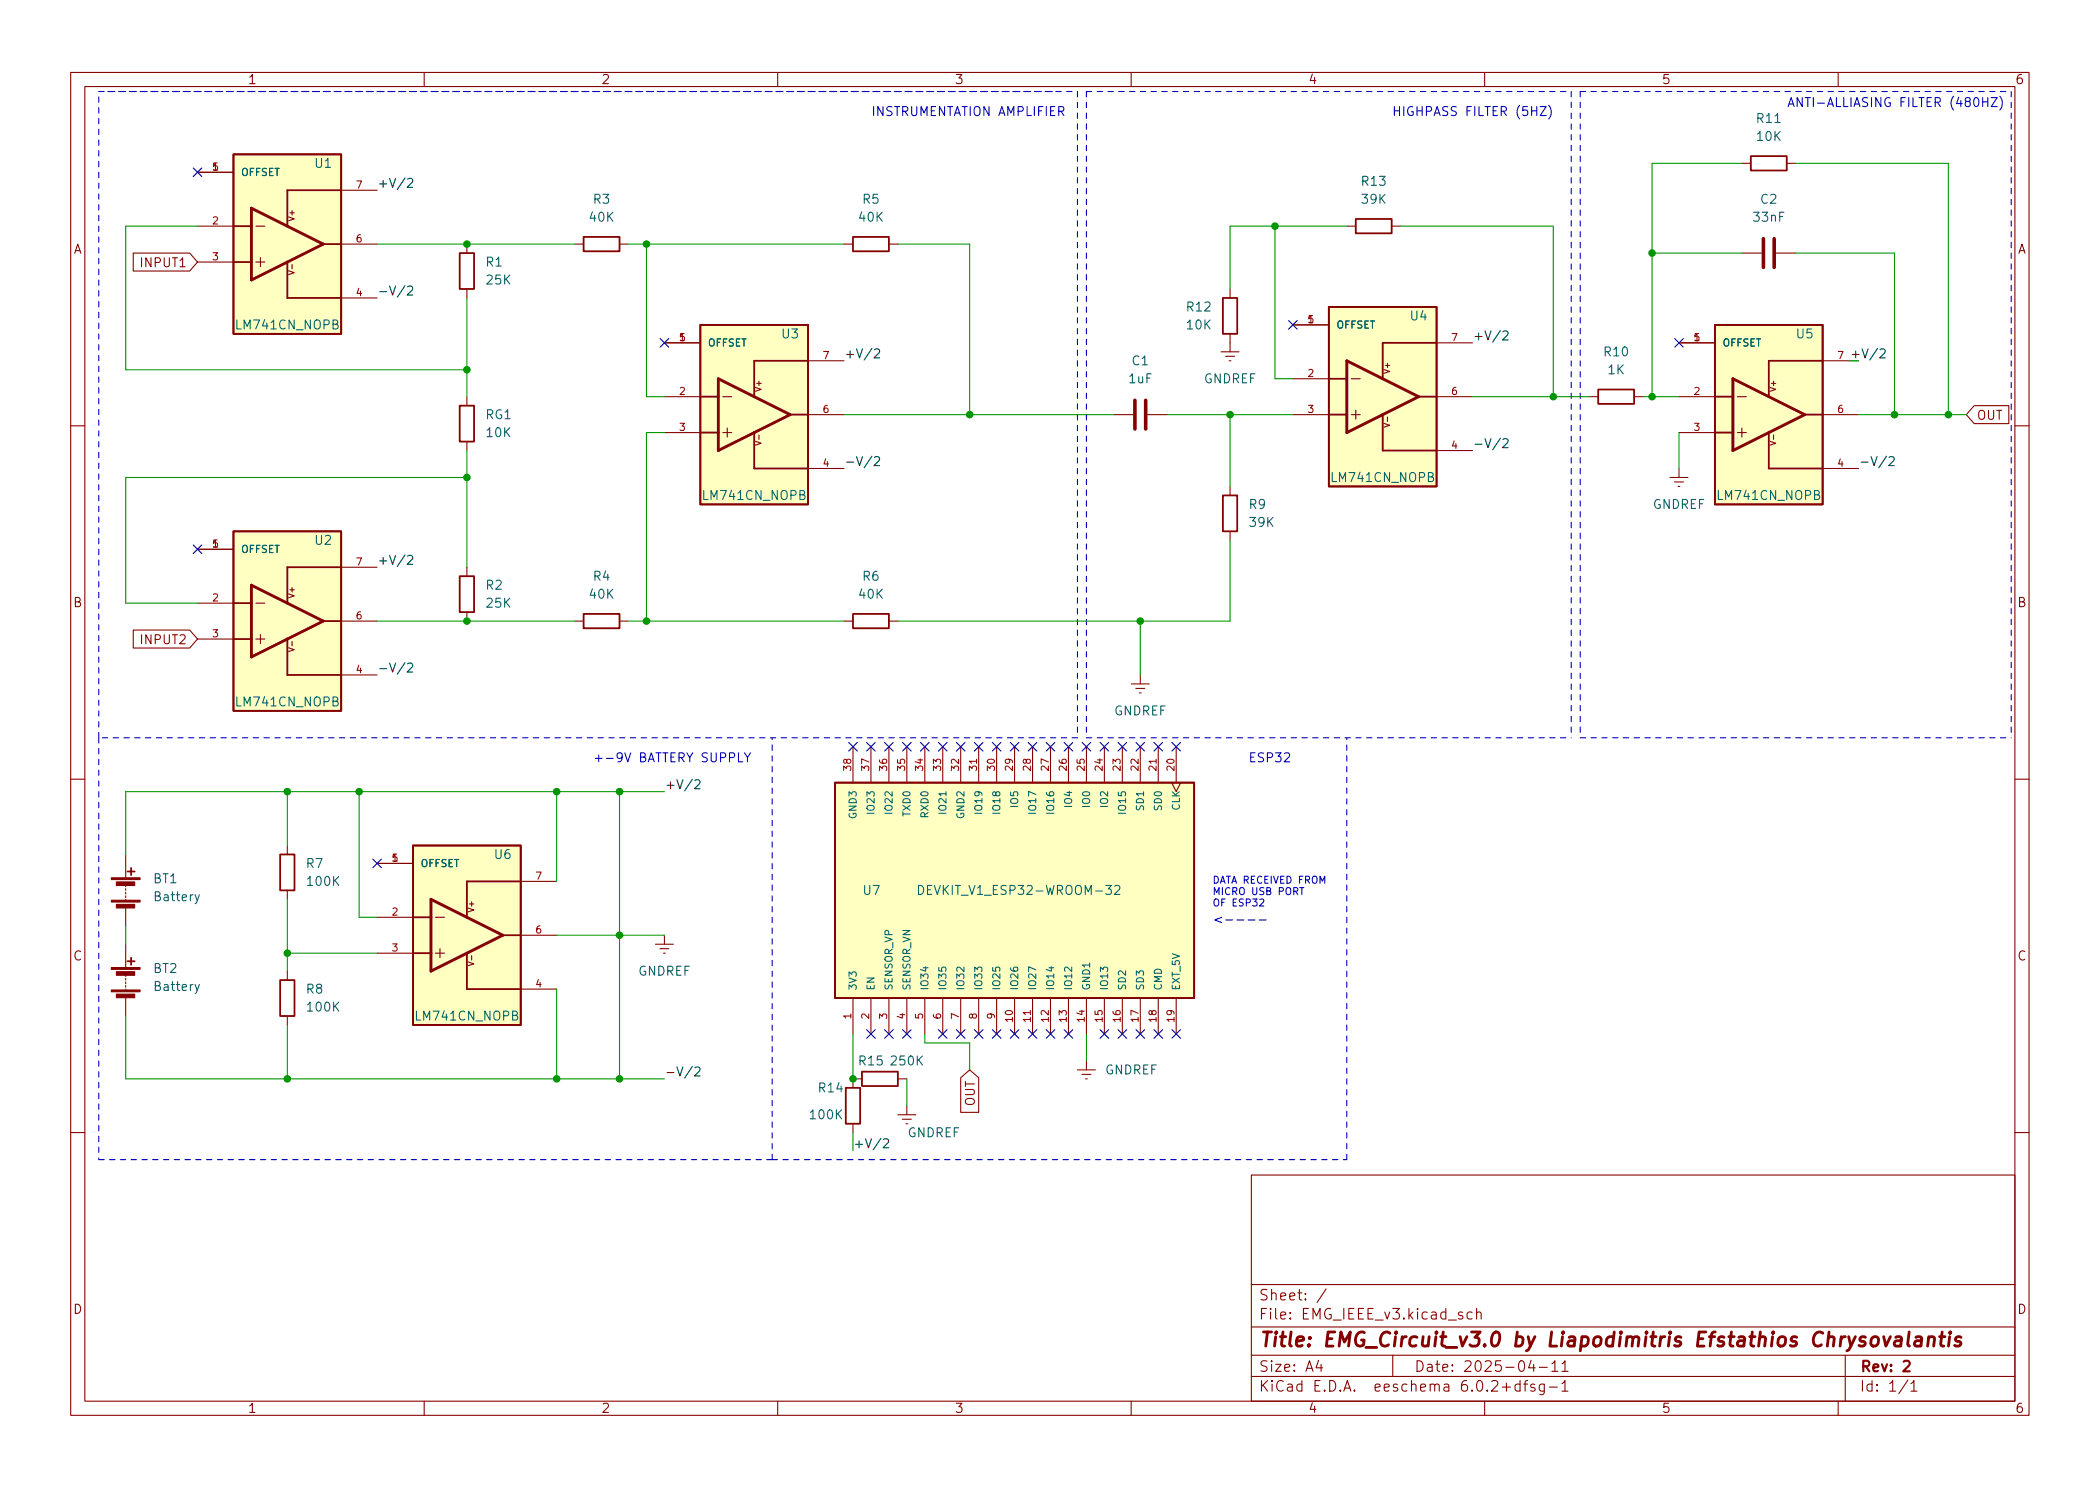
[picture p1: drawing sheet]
<svg xmlns="http://www.w3.org/2000/svg" width="297mm" height="210mm" viewBox="0 0 297 210" stroke-linecap="round" stroke-linejoin="round" font-family="sans-serif">
<g fill="none" stroke="#840000" stroke-width=".15">
<path d="M10 10.2h277v190.1h-277zM12 12.2h273v186.1h-273zM60 10.2v2M110 10.2v2M160 10.2v2M210 10.2v2M260 10.2v2M18.8 35.8h8l1.1 1.3-1.1 1.2h-8zM27.9 37.1h5.1M27.9 32h5.1M27.9 24.4h5.1M36.2 37.1h1.3"/>
<path d="M36.2 32h1.3M36.8 36.4v1.3M48.3 34.5h5M48.3 26.9h5M66 34.5v1.3M81.3 34.5h1.2M87.6 34.5h1.3M119.4 34.5h1.2M125.7 34.5h1.3M190.5 32h1.3M196.8 32h1.3M246.4 35.8h2.8"/>
<path d="M246.4 23.1h1.2M251.2 35.8h2.8M252.7 23.1h1.3M48.3 42.2h5M66 40.9v1.3M66 56.1v1.3M94 56.1h5.1M94 48.5h5.1M102.2 56.1h1.3M114.3 58.7h5.1M114.3 51h5.1M157.5 58.7h2.8"/>
<path d="M162.3 58.7h2.8M172.7 49.8h2.6M173.4 50.4h1.2M173.9 51h.2M174 40.9v1.3M174 47.2v2.6M182.9 58.7h5.1M182.9 53.6h5.1M182.9 46h5.1M191.1 58.7h1.3M191.1 53.6h1.3M191.8 58v1.3"/>
<path d="M203.2 56.1h5.1M203.2 48.5h5.1M224.8 56.1h1.3M231.1 56.1h1.3M237.5 56.1h5.1M237.5 48.5h5.1M245.7 56.1h1.3M257.8 58.7h5.1M257.8 51h5.1M279.2 57.4h4.9v2.5h-4.9l-1.1-1.2zM10 60.2h2M27.9 77.7h5.1"/>
<path d="M66 62.5v1.2M94 61.2h5.1M102.2 61.2h1.3M102.9 60.6v1.2M114.3 66.3h5.1M174 68.8v1.3M174 75.2v1.2M203.2 63.7h5.1M236.2 67.6h2.6M236.9 68.2h1.2M237.4 68.8h.2M237.5 61.2h5.1"/>
<path d="M237.5 66.3v1.3M245.7 61.2h1.3M246.4 60.6v1.2M257.8 66.3h5.1M285 60.2h2M18.8 89.1h8l1.1 1.3-1.1 1.3h-8zM27.9 90.4h5.1M27.9 85.3h5.1M36.2 90.4h1.3M36.2 85.3h1.3M36.8 89.8v1.3M48.3 95.5h5"/>
<path d="M48.3 87.9h5M48.3 80.3h5M66 80.3v1.2M66 86.6v1.3M81.3 87.9h1.2M87.6 87.9h1.3M119.4 87.9h1.2M125.7 87.9h1.3M160 96.8h2.6M160.7 97.4h1.2M161.2 98h.2M161.3 95.5v1.3"/>
<path d="M10 110.2h2M40.6 119.6v1.3M120.6 105.7v5M123.2 105.7v5M125.7 105.7v5M128.3 105.7v5M130.8 105.7v5M133.3 105.7v5M135.9 105.7v5M138.4 105.7v5M141 105.7v5M143.5 105.7v5"/>
<path d="M146 105.7v5M148.6 105.7v5M151.1 105.7v5M153.7 105.7v5M156.2 105.7v5M158.7 105.7v5M161.3 105.7v5M163.8 105.7v5M165.7 110.7l.7 1.3 .6-1.3M166.4 105.7v5M285 110.2h2M17.8 120.9v3.3"/>
<path d="M17.8 125.2v.3M17.8 125.7v.3M17.8 126.2v.3M17.8 126.7v.3M17.8 127.2v.3M17.8 128.5v2.6M17.8 133.6v3.3M17.8 137.9v.3M17.8 138.4v.3M17.8 138.9v.3M17.8 139.4v.3M17.8 139.9v.3"/>
<path d="M40.6 126v1.2M40.6 137.4v1.3M53.3 134.9h5.1M53.3 129.8h5.1M53.3 122.2h5.1M61.6 134.9h1.3M61.6 129.8h1.3M62.2 134.2v1.3M73.7 139.9h5M73.7 132.3h5M73.7 124.7h5M92.7 133.6h2.5"/>
<path d="M93.3 134.2h1.3M93.9 134.9h.2M94 132.3v1.3M17.8 141.2v2.6M40.6 143.8v1.2M120.6 141.2v5.1M120.6 159v1.3M121.9 152.6h-1.3v1.3M123.2 141.2v5.1M125.7 141.2v5.1M127 157.7h2.5M127 152.6h1.3"/>
<path d="M127.6 158.4h1.3M128.3 141.2v5.1M128.3 156.5v1.2M130.8 141.2v5.1M133.3 141.2v5.1M135.9 152.5l1.3-1.1 1.2 1.1v4.9h-2.5zM135.9 141.2v5.1M138.4 141.2v5.1M141 141.2v5.1M143.5 141.2v5.1M146 141.2v5.1M148.6 141.2v5.1"/>
<path d="M151.1 141.2v5.1M152.4 151.4h2.5M153 152h1.3M153.5 152.6h.3M153.7 141.2v5.1M153.7 150.1v1.3M156.2 141.2v5.1M158.7 141.2v5.1M161.3 141.2v5.1M163.8 141.2v5.1M166.4 141.2v5.1M10 160.2h2"/>
<path d="M177 166.3h108v32h-108zM285 160.2h2M60 198.3v2M110 198.3v2M160 198.3v2M177 194.8h108M177 191.8h108M177 187.8h108M177 181.8h108M186.5 192.5l-.4 1h1M186.9 193v1M187.6 182.4l-1.3 1.9"/>
<path d="M197 191.8v3M208.2 185.7l-.4-.1-.3 .3v.4l.1 .3h.2h.4M208.9 185.8a.37 .37 0 0 1 .6 0v.8M208.9 185.1v1.5M210 198.3v2M215 195.9l-.4-.1-.3 .3v.4l.1 .3h.2h.4M215 195.3v1.5M215.5 195.8h.6M216.1 195.3l-.3 .1-.1 .1v1.3M216.6 192.5l-.4 1h.9M216.9 193v1M217.1 195.9l-.4-.1-.2 .2 .1 .3 .5 .1v.1v.3h-.2h-.4"/>
<path d="M217.7 193.5h1.2M218.4 195.8v1.2a.41 .41 0 0 1-.6 .3M218.4 195.9l-.4-.1-.3 .3v.4l.2 .3h.1h.4M219.1 196.3h1.2M219.5 193l.4-.5v1.5M219.5 194h.9M220.9 193l.5-.5v1.5M220.9 195.8l.5-.5v1.5M220.9 194h.9M220.9 196.8h.9M260 198.3v2M261 191.8v6.5"/>
<path d="M269.9 195.3l-1.3 1.9M270.3 195.8l.4-.5v1.5M270.3 196.8h.9"/>
</g>
<path d="M269.3 192.7l.2-.2 .5 .1a.41 .41 0 0 1 .1 .6l-.9 .8h.9" fill="none" stroke="#840000" stroke-width=".3"/>
<path d="M268.1 189.2l.2-.1 .6 .1 .1 .2-.2 1.1M269 189.6l-.7 .1a.4 .4 0 0 0-.4 .3 .4 .4 0 0 0 .3 .5l.7-.1M270 188.5l-.2 1.7 .1 .2 .2 .1M271 189.2l.2-.1 .6 .1v.2l-.1 1.1M271.8 189.6l-.7 .1a.4 .4 0 0 0-.3 .3 .4 .4 0 0 0 .2 .5l.7-.1M272.8 189.3a.49 .49 0 0 1 .8 .1l-.1 1.1M272.8 189.1l-.1 1.4M274.3 189.1h.8M274.7 188.5l-.2 1.7 .1 .2 .3 .1M275.8 189.1l-.2 1.4M275.9 188.5l-.1 .1v.1l.1-.1v-.1l-.1 .2M277.4 189.2a.49 .49 0 0 0-.8 .3l.1 .2 .4 .1 .3 .3-.2 .3-.2 .1-.5-.1" fill="none" stroke="#840000" stroke-width=".4"/>
<g fill="none" stroke="#840000" stroke-width=".25">
<path d="M33 21.8h15.3v25.4h-15.3zM33 37.1h2.6M33 32h2.6M40.6 37.1v5.1h7.7M45.7 34.5h2.6M48.3 26.9h-7.7v5.1M65 35.8h2.1v5.1h-2.1zM82.5 33.5h5.1v2.1h-5.1zM120.6 33.5h5.1v2.1h-5.1zM191.8 31h5v2h-5zM247.6 22.1h5.1v2h-5.1zM65 57.4h2.1v5.1h-2.1z"/>
<path d="M99.1 46h15.2v25.4h-15.2zM99.1 56.1h2.5M111.8 58.7h2.5M114.3 51h-7.6v5.1M173 42.2h2v5h-2zM188 43.4h15.2v25.4h-15.2zM188 58.7h2.5M188 53.6h2.5M195.6 58.7v5h7.6M200.7 56.1h2.5M203.2 48.5h-7.6v5.1M226.1 55.1h5v2h-5z"/>
<path d="M242.6 46h15.2v25.4h-15.2zM242.6 56.1h2.5M255.3 58.7h2.5M257.8 51h-7.6v5.1M33 75.2h15.3v25.4h-15.3zM99.1 61.2h2.5M106.7 61.2v5.1h7.6M173 70.1h2v5.1h-2zM242.6 61.2h2.5M250.2 61.2v5.1h7.6M33 90.4h2.6M33 85.3h2.6"/>
<path d="M40.6 90.4v5.1h7.7M45.7 87.9h2.6M48.3 80.3h-7.7v5M65 81.5h2.1v5.1h-2.1zM82.5 86.9h5.1v2h-5.1zM120.6 86.9h5.1v2h-5.1zM58.4 119.6h15.3v25.4h-15.3zM118.1 110.7h50.8v30.5h-50.8zM18 136h1M18 123.3h1M18.5 122.8v1M18.5 135.5v1"/>
<path d="M39.6 138.7h2.1v5.1h-2.1zM39.6 120.9h2.1v5.1h-2.1zM58.4 134.9h2.6M58.4 129.8h2.6M66 134.9v5h7.7M71.1 132.3h2.6M73.7 124.7h-7.7v5.1M119.6 153.9h2.1v5.1h-2.1zM121.9 151.6h5.1v2.1h-5.1z"/>
</g>
<path d="M249.4 33.8v4M251 33.8v4M160.5 56.6v4.1M162.1 56.6v4.1" fill="none" stroke="#840000" stroke-width=".51"/>
<g fill="#ffffc2" stroke="#ffffc2" stroke-width=".14">
<path d="M33 21.8h15.3v25.4h-15.3z"/>
<path d="M242.6 46h15.2v25.4h-15.2z"/>
<path d="M33 75.2h15.3v25.4h-15.3z"/>
<path d="M99.1 46h15.2v25.4h-15.2z"/>
<path d="M118.1 110.7h50.8v30.5h-50.8z"/>
<path d="M58.4 119.6h15.3v25.4h-15.3z"/>
<path d="M188 43.4h15.2v25.4h-15.2z"/>
</g>
<path d="M35.6 29.5l10.1 5-10.1 5.1zM101.6 53.6l10.2 5.1-10.2 5zM190.5 51l10.2 5.1-10.2 5.1zM245.1 53.6l10.2 5.1-10.2 5zM35.6 82.8l10.1 5.1-10.1 5.1zM61 127.2l10.1 5.1-10.1 5.1z" fill="none" stroke="#840000" stroke-width=".41"/>
<path d="M28.2 139.3l-.4 1.1-.2 .2M28.2 126.6l-.4 1.1-.2 .2M129.9 125.3a.64 .64 0 0 1 .8 .6 .64 .64 0 0 1-.8 .7zM157.7 125.4l.2-.1h.3l.1 .1 .1 .2-.1 .2-.7 .8h.8" fill="none" stroke="#006464" stroke-width=".15"/>
<g fill="#840000" stroke="#840000" stroke-width=".15">
<path d="M15.7 140.1h4.1v.2h-4.1z"/>
<path d="M15.7 136.9h4.1v.3h-4.1z"/>
<path d="M16.5 140.7h2.5v.5h-2.5z"/>
<path d="M16.5 137.5h2.5v.5h-2.5z"/>
<path d="M15.7 127.4h4.1v.2h-4.1z"/>
<path d="M15.7 124.2h4.1v.3h-4.1z"/>
<path d="M16.5 128h2.5v.5h-2.5z"/>
<path d="M16.5 124.8h2.5v.5h-2.5z"/>
</g>
<g fill="none" stroke="#0f0f0f" stroke-width=".15">
<path d="M57.6 25.4l.2-.2h.3l.2 .2 .1 .2-.1 .2-.7 .7h.8M53.7 41.3h1M55.1 40.5l.4 1.2 .5-1.2M57.3 40.4l-1.1 1.7M57.6 40.6l.2-.1h.3l.2 .1 .1 .2-.1 .2-.7 .7h.8M123.7 49.5l.2-.1h.3l.2 .1v.2v.2l-.8 .7h.8M212.6 46.9l.2-.1h.3l.2 .1v.3v.2l-.8 .7h.8M265.9 49.5l.2-.1h.3l.2 .1 .1 .2-.1 .2-.7 .7h.8M57.6 78.7l.2-.1h.3l.2 .1 .1 .2-.1 .2-.7 .7h.8M119.8 65.4h.9M121.1 64.6l.5 1.3 .4-1.3M123.3 64.5l-1.1 1.7"/>
<path d="M123.7 64.7l.2-.1h.3l.2 .1v.3v.2l-.8 .7h.8M208.7 62.9h.9M210 62.1l.5 1.2 .4-1.2M212.2 62l-1.1 1.6M212.6 62.2l.2-.1h.3l.2 .1v.2v.2l-.8 .7h.8M263.3 65.4h.9M264.7 64.6l.4 1.3 .4-1.3M266.8 64.5l-1.1 1.7M267.2 64.7l.2-.1h.3l.2 .1v.3v.2l-.8 .7h.8M53.7 94.6h1M55.1 93.8l.4 1.3 .5-1.3M57.3 93.8l-1.1 1.6"/>
<path d="M57.6 93.9l.2-.1h.3l.2 .1 .1 .3-.1 .2-.7 .7h.8M98.3 110.4l.2-.1h.3l.2 .1v.3v.2l-.8 .7h.8M94.4 151.8h.9M95.7 151l.5 1.2 .4-1.2M97.9 150.9l-1.1 1.6M98.3 151.1l.2-.1h.3l.2 .1v.2v.2l-.8 .7h.8M125 161.2l.1-.1h.3l.2 .1 .1 .3-.1 .2-.7 .7h.8"/>
</g>
<g fill="none" stroke="#0000c2" stroke-width=".15">
<path d="M217.9 15.1h.8l-.8 1.2h.8M219.1 14.9a1.46 1.46 0 0 1 0 1.9M280.4 14.4h.8M281.2 13.8v1.3M281.7 13.8h.8l-.8 1.3h.8M282.9 13.6a1.46 1.46 0 0 1 0 2M104.5 106.5v1.3h.6M105.3 106.5l.4 .7 .5-.7M105.7 107.2v.6M172.8 129.8l-1 .4 1 .3M173.4 130.2h1M175 130.2h.9"/>
<path d="M176.5 130.2h1M178.1 130.2h1M178.2 127.3l.4-.1 .2 .3-.7 .7h.7M183.9 125.6h.5M184.1 125.6v1"/>
</g>
<g fill="none" stroke="#0000c2" stroke-width=".15" stroke-dasharray=".8 .8">
<path d="M14 12.9h135.9M15.2 12.9h137.2M152.4 12.9v91.5M153.7 12.9h68.5M153.7 12.9v91.5M222.2 12.9v91.5M223.5 12.9h61M223.5 12.9v91.5M284.5 12.9v91.5M14 104.4v59.7M14 104.4v-91.5M152.4 104.4h-138.4"/>
<path d="M153.7 104.4h68.5M223.5 104.4h61M14 164.1h95.2M109.2 164.1h81.3M109.2 164.1v-59.7M190.5 164.1v-59.7"/>
</g>
<g fill="none" stroke="#009600" stroke-width=".15">
<path d="M27.9 32h-10.1v20.3h48.2M53.3 34.5h28M88.9 34.5h30.5M91.4 34.5v21.6h2.6M127 34.5h10.2v24.2M180.3 32v21.6h2.6M190.5 32h-16.5v8.9M198.1 32h21.6v24.1M233.7 35.8h12.7M246.4 23.1h-12.7v33M254 35.8h14v22.9M254 23.1h21.6v35.6"/>
<path d="M66 42.2v13.9M119.4 58.7h38.1M165.1 58.7h17.8M174 58.7v10.1M208.3 56.1h16.5M232.4 56.1h5.1M262.9 58.7h15.2M66 63.7v16.6M66 67.6h-48.2v17.7h10.1M94 61.2h-2.6v26.7M174 76.4v11.5h-47M237.5 61.2v5.1"/>
<path d="M53.3 87.9h28M88.9 87.9h30.5M161.3 87.9v7.6M40.6 112v7.6M50.8 112v17.8h2.5M78.7 112v12.7M87.6 112v40.6M94 112h-76.2v8.9M17.8 131.1v2.5M40.6 127.2v10.2M40.6 134.9h12.7M78.7 139.9v12.7"/>
<path d="M78.7 132.3h15.3M17.8 143.8v8.8h76.2M40.6 145v7.6M120.6 146.3v6.3M128.3 152.6v3.9M130.8 146.3v1.3h6.4v3.8M153.7 146.3v3.8M120.6 160.3v2.5"/>
</g>
<g fill="none" stroke="#000084" stroke-width=".15">
<path d="M27.3 23.8l1.2 1.2M28.5 23.8l-1.2 1.2M93.4 47.9l1.2 1.2M94.6 47.9l-1.2 1.2M182.3 45.4l1.2 1.2M183.5 45.4l-1.2 1.2M236.9 47.9l1.2 1.2M238.1 47.9l-1.2 1.2M27.3 77.1l1.2 1.2M28.5 77.1l-1.2 1.2M120 105l1.3 1.3M121.3 105l-1.3 1.3"/>
<path d="M122.6 105l1.2 1.3M123.8 105l-1.2 1.3M125.1 105l1.2 1.3M126.3 105l-1.2 1.3M127.7 105l1.2 1.3M128.9 105l-1.2 1.3M130.2 105l1.2 1.3M131.4 105l-1.2 1.3M132.7 105l1.3 1.3M134 105l-1.3 1.3M135.3 105l1.2 1.3M136.5 105l-1.2 1.3"/>
<path d="M137.8 105l1.2 1.3M139 105l-1.2 1.3M140.4 105l1.2 1.3M141.6 105l-1.2 1.3M142.9 105l1.2 1.3M144.1 105l-1.2 1.3M145.4 105l1.3 1.3M146.7 105l-1.3 1.3M148 105l1.2 1.3M149.2 105l-1.2 1.3M150.5 105l1.2 1.3M151.7 105l-1.2 1.3"/>
<path d="M153.1 105l1.2 1.3M154.3 105l-1.2 1.3M155.6 105l1.2 1.3M156.8 105l-1.2 1.3M158.1 105l1.3 1.3M159.4 105l-1.3 1.3M160.7 105l1.2 1.3M161.9 105l-1.2 1.3M163.2 105l1.2 1.3M164.4 105l-1.2 1.3M165.8 105l1.2 1.3M167 105l-1.2 1.3"/>
<path d="M52.7 121.6l1.2 1.2M53.9 121.6l-1.2 1.2M122.6 145.7l1.2 1.2M123.8 145.7l-1.2 1.2M125.1 145.7l1.2 1.2M126.3 145.7l-1.2 1.2M127.7 145.7l1.2 1.2M128.9 145.7l-1.2 1.2M132.7 145.7l1.3 1.2M134 145.7l-1.3 1.2M135.3 145.7l1.2 1.2M136.5 145.7l-1.2 1.2"/>
<path d="M137.8 145.7l1.2 1.2M139 145.7l-1.2 1.2M140.4 145.7l1.2 1.2M141.6 145.7l-1.2 1.2M142.9 145.7l1.2 1.2M144.1 145.7l-1.2 1.2M145.4 145.7l1.3 1.2M146.7 145.7l-1.3 1.2M148 145.7l1.2 1.2M149.2 145.7l-1.2 1.2M150.5 145.7l1.2 1.2M151.7 145.7l-1.2 1.2"/>
<path d="M155.6 145.7l1.2 1.2M156.8 145.7l-1.2 1.2M158.1 145.7l1.3 1.2M159.4 145.7l-1.3 1.2M160.7 145.7l1.2 1.2M161.9 145.7l-1.2 1.2M163.2 145.7l1.2 1.2M164.4 145.7l-1.2 1.2M165.8 145.7l1.2 1.2M167 145.7l-1.2 1.2"/>
</g>
<g fill="#009600" stroke="#009600" stroke-width=".15">
<circle cx="50.8" cy="112" r=".46"/>
<circle cx="40.6" cy="112" r=".46"/>
<circle cx="40.6" cy="134.9" r=".46"/>
<circle cx="40.6" cy="152.6" r=".46"/>
<circle cx="87.6" cy="112" r=".46"/>
<circle cx="91.4" cy="87.9" r=".46"/>
<circle cx="91.4" cy="34.5" r=".46"/>
<circle cx="66" cy="87.9" r=".46"/>
<circle cx="66" cy="67.6" r=".46"/>
<circle cx="66" cy="34.5" r=".46"/>
<circle cx="66" cy="52.3" r=".46"/>
<circle cx="78.7" cy="112" r=".46"/>
<circle cx="87.6" cy="132.3" r=".46"/>
<circle cx="78.7" cy="152.6" r=".46"/>
<circle cx="87.6" cy="152.6" r=".46"/>
<circle cx="120.6" cy="152.6" r=".46"/>
<circle cx="180.3" cy="32" r=".46"/>
<circle cx="137.2" cy="58.7" r=".46"/>
<circle cx="174" cy="58.7" r=".46"/>
<circle cx="161.3" cy="87.9" r=".46"/>
<circle cx="219.7" cy="56.1" r=".46"/>
<circle cx="275.6" cy="58.7" r=".46"/>
<circle cx="233.7" cy="56.1" r=".46"/>
<circle cx="233.7" cy="35.8" r=".46"/>
<circle cx="268" cy="58.7" r=".46"/>
</g>
<text font-size="2.8" fill="#840000" x="178" y="190.6">Title: EMG_Circuit_v3.0 by Liapodimitris Efstathios Chrysovalantis</text>
<g font-size="2.1" fill="#840000">
<text x="178" y="184">Sheet: /</text>
<text x="178" y="186.7">File: EMG_IEEE_v3.kicad_sch</text>
<text x="178" y="196.9">KiCad E.D.A. eeschema 6.0.2+dfsg-1</text>
<text x="178" y="194.1">Size: A4</text>
<text x="200" y="194.1">Date: 2025-04-11</text>
<text x="263" y="194.1">Rev: 2</text>
<text x="263" y="196.9">Id: 1/1</text>
</g>
<g font-size="1.8" fill="#840000">
<text x="35" y="11.9">1</text>
<text x="85" y="11.9">2</text>
<text x="135" y="11.9">3</text>
<text x="185" y="11.9">4</text>
<text x="235" y="11.9">5</text>
<text x="285" y="11.9">6</text>
<text x="10.3" y="35.9">A</text>
<text x="285.3" y="35.9">A</text>
<text x="20.2" y="37.8">INPUT1</text>
<text x="279.6" y="59.4">OUT</text>
<text x="10.3" y="85.9">B</text>
<text x="285.3" y="85.9">B</text>
<text x="20.2" y="91.1">INPUT2</text>
<text x="10.3" y="135.9">C</text>
<text x="285.3" y="135.9">C</text>
<text x="137.9" y="156.5" transform="rotate(-90 137.9 156.5)">OUT</text>
<text x="10.3" y="185.9">D</text>
<text x="285.3" y="185.9">D</text>
<text x="35" y="199.9">1</text>
<text x="85" y="199.9">2</text>
<text x="135" y="199.9">3</text>
<text x="185" y="199.9">4</text>
<text x="235" y="199.9">5</text>
<text x="285" y="199.9">6</text>
</g>
<g font-size="1.8" fill="#0000c2">
<text x="123.2" y="16.4">INSTRUMENTATION AMPLIFIER</text>
<text x="196.8" y="16.4">HIGHPASS FILTER (5HZ)</text>
<text x="252.7" y="15.1">ANTI-ALLIASING FILTER (480HZ)</text>
<text x="83.8" y="107.8">+-9V BATTERY SUPPLY</text>
<text x="176.5" y="107.8">ESP32</text>
</g>
<g font-size="1.8" fill="#006464">
<text x="248.6" y="17.4">R11</text>
<text x="44.6" y="23.7">U1</text>
<text x="248.6" y="19.9">10K</text>
<text x="84" y="28.8">R3</text>
<text x="122.1" y="28.8">R5</text>
<text x="192.7" y="26.3">R13</text>
<text x="192.7" y="28.8">39K</text>
<text x="249.1" y="28.8">C2</text>
<text x="83.5" y="31.4">40K</text>
<text x="121.6" y="31.4">40K</text>
<text x="248.1" y="31.4">33nF</text>
<text x="68.8" y="37.7">R1</text>
<text x="68.9" y="40.3">25K</text>
<text x="33.6" y="46.6">LM741CN_NOPB</text>
<text x="110.6" y="47.9">U3</text>
<text x="167.9" y="44.1">R12</text>
<text x="167.9" y="46.6">10K</text>
<text x="199.5" y="45.3">U4</text>
<text x="254.1" y="47.9">U5</text>
<text x="160.2" y="51.7">C1</text>
<text x="227" y="50.4">R10</text>
<text x="227.5" y="53">1K</text>
<text x="68.7" y="59.3">RG1</text>
<text x="159.7" y="54.2">1uF</text>
<text x="170.3" y="54.2">GNDREF</text>
<text x="68.9" y="61.8">10K</text>
<text x="99.6" y="70.7">LM741CN_NOPB</text>
<text x="188.5" y="68.2">LM741CN_NOPB</text>
<text x="243.1" y="70.7">LM741CN_NOPB</text>
<text x="44.6" y="77.1">U2</text>
<text x="176.7" y="72">R9</text>
<text x="176.8" y="74.5">39K</text>
<text x="233.8" y="72">GNDREF</text>
<text x="68.8" y="83.4">R2</text>
<text x="84" y="82.2">R4</text>
<text x="122.1" y="82.2">R6</text>
<text x="68.9" y="86">25K</text>
<text x="83.5" y="84.7">40K</text>
<text x="121.6" y="84.7">40K</text>
<text x="33.6" y="99.9">LM741CN_NOPB</text>
<text x="157.6" y="101.2">GNDREF</text>
<text x="21.7" y="125">BT1</text>
<text x="43.4" y="122.8">R7</text>
<text x="43.6" y="125.3">100K</text>
<text x="70" y="121.5">U6</text>
<text x="22" y="127.5">Battery</text>
<text x="122.1" y="126.6">U7</text>
<text x="130.9" y="126.6">DEVKIT_V1_ESP32-WROOM-32</text>
<text x="21.7" y="137.7">BT2</text>
<text x="22" y="140.2">Battery</text>
<text x="43.4" y="140.6">R8</text>
<text x="43.6" y="143.1">100K</text>
<text x="90.2" y="138">GNDREF</text>
<text x="59" y="144.4">LM741CN_NOPB</text>
<text x="115.9" y="154.6">R14</text>
<text x="121.6" y="150.7">R15</text>
<text x="126.2" y="150.7">250K</text>
<text x="156.3" y="152">GNDREF</text>
<text x="114.7" y="158.4">100K</text>
<text x="128.3" y="160.9">GNDREF</text>
</g>
<g font-size="1.8" fill="#0f0f0f">
<text x="53.3" y="26.6">+V/2</text>
<text x="119.4" y="50.7">+V/2</text>
<text x="208.3" y="48.2">+V/2</text>
<text x="53.3" y="79.9">+V/2</text>
<text x="94" y="111.7">+V/2</text>
<text x="120.6" y="162.5">+V/2</text>
</g>
<text font-size="1.8" fill="#009600" x="261.6" y="50.7">+V/2</text>
<g font-size="1.4" fill="#a90000">
<text x="30.1" y="24.1">1</text>
<text x="50.4" y="26.7">7</text>
<text x="30.1" y="31.7">2</text>
<text x="50.4" y="34.3">6</text>
<text x="30.1" y="36.8">3</text>
<text x="50.4" y="41.9">4</text>
<text x="185" y="45.7">1</text>
<text x="96.1" y="48.3">1</text>
<text x="116.4" y="50.8">7</text>
<text x="185" y="53.3">2</text>
<text x="205.3" y="48.3">7</text>
<text x="239.6" y="48.3">1</text>
<text x="260" y="50.8">7</text>
<text x="96.1" y="55.9">2</text>
<text x="116.4" y="58.4">6</text>
<text x="185" y="58.4">3</text>
<text x="205.3" y="55.9">6</text>
<text x="239.6" y="55.9">2</text>
<text x="260" y="58.4">6</text>
<text x="96.1" y="61">3</text>
<text x="205.3" y="63.5">4</text>
<text x="239.6" y="61">3</text>
<text x="116.4" y="66">4</text>
<text x="260" y="66">4</text>
<text x="30.1" y="77.5">1</text>
<text x="50.4" y="80">7</text>
<text x="30.1" y="85.1">2</text>
<text x="50.4" y="87.6">6</text>
<text x="30.1" y="90.2">3</text>
<text x="50.4" y="95.2">4</text>
<text x="120.4" y="109" transform="rotate(-90 120.4 109)">38</text>
<text x="122.9" y="109" transform="rotate(-90 122.9 109)">37</text>
<text x="125.5" y="109" transform="rotate(-90 125.5 109)">36</text>
<text x="128" y="109" transform="rotate(-90 128 109)">35</text>
<text x="130.6" y="109" transform="rotate(-90 130.6 109)">34</text>
<text x="133.1" y="109" transform="rotate(-90 133.1 109)">33</text>
<text x="135.6" y="109" transform="rotate(-90 135.6 109)">32</text>
<text x="138.2" y="109" transform="rotate(-90 138.2 109)">31</text>
<text x="140.7" y="109" transform="rotate(-90 140.7 109)">30</text>
<text x="143.3" y="109" transform="rotate(-90 143.3 109)">29</text>
<text x="145.8" y="109" transform="rotate(-90 145.8 109)">28</text>
<text x="148.3" y="109" transform="rotate(-90 148.3 109)">27</text>
<text x="150.9" y="109" transform="rotate(-90 150.9 109)">26</text>
<text x="153.4" y="109" transform="rotate(-90 153.4 109)">25</text>
<text x="156" y="109" transform="rotate(-90 156 109)">24</text>
<text x="158.5" y="109" transform="rotate(-90 158.5 109)">23</text>
<text x="161" y="109" transform="rotate(-90 161 109)">22</text>
<text x="163.6" y="109" transform="rotate(-90 163.6 109)">21</text>
<text x="166.1" y="109" transform="rotate(-90 166.1 109)">20</text>
<text x="55.5" y="121.9">1</text>
<text x="75.8" y="124.5">7</text>
<text x="55.5" y="129.5">2</text>
<text x="55.5" y="134.6">3</text>
<text x="75.8" y="132.1">6</text>
<text x="75.8" y="139.7">4</text>
<text x="120.4" y="144.2" transform="rotate(-90 120.4 144.2)">1</text>
<text x="122.9" y="144.2" transform="rotate(-90 122.9 144.2)">2</text>
<text x="125.5" y="144.2" transform="rotate(-90 125.5 144.2)">3</text>
<text x="128" y="144.2" transform="rotate(-90 128 144.2)">4</text>
<text x="130.6" y="144.2" transform="rotate(-90 130.6 144.2)">5</text>
<text x="133.1" y="144.2" transform="rotate(-90 133.1 144.2)">6</text>
<text x="135.6" y="144.2" transform="rotate(-90 135.6 144.2)">7</text>
<text x="138.2" y="144.2" transform="rotate(-90 138.2 144.2)">8</text>
<text x="140.7" y="144.2" transform="rotate(-90 140.7 144.2)">9</text>
<text x="143.3" y="144.5" transform="rotate(-90 143.3 144.5)">10</text>
<text x="145.8" y="144.5" transform="rotate(-90 145.8 144.5)">11</text>
<text x="148.3" y="144.5" transform="rotate(-90 148.3 144.5)">12</text>
<text x="150.9" y="144.5" transform="rotate(-90 150.9 144.5)">13</text>
<text x="153.4" y="144.5" transform="rotate(-90 153.4 144.5)">14</text>
<text x="156" y="144.5" transform="rotate(-90 156 144.5)">15</text>
<text x="158.5" y="144.5" transform="rotate(-90 158.5 144.5)">16</text>
<text x="161" y="144.5" transform="rotate(-90 161 144.5)">17</text>
<text x="163.6" y="144.5" transform="rotate(-90 163.6 144.5)">18</text>
<text x="166.1" y="144.5" transform="rotate(-90 166.1 144.5)">19</text>
</g>
<g font-size="1.4" fill="#006464">
<text x="34" y="24.9">OFFSET</text>
<text x="189" y="46.5">OFFSET</text>
<text x="100.1" y="49">OFFSET</text>
<text x="243.6" y="49">OFFSET</text>
<text x="34" y="78.2">OFFSET</text>
<text x="121.2" y="115.7" transform="rotate(-90 121.2 115.7)">GND3</text>
<text x="123.7" y="114.8" transform="rotate(-90 123.7 114.8)">IO23</text>
<text x="126.2" y="114.8" transform="rotate(-90 126.2 114.8)">IO22</text>
<text x="128.8" y="115.4" transform="rotate(-90 128.8 115.4)">TXD0</text>
<text x="131.3" y="115.5" transform="rotate(-90 131.3 115.5)">RXD0</text>
<text x="133.9" y="114.8" transform="rotate(-90 133.9 114.8)">IO21</text>
<text x="136.4" y="115.7" transform="rotate(-90 136.4 115.7)">GND2</text>
<text x="138.9" y="114.8" transform="rotate(-90 138.9 114.8)">IO19</text>
<text x="141.5" y="114.8" transform="rotate(-90 141.5 114.8)">IO18</text>
<text x="144" y="114" transform="rotate(-90 144 114)">IO5</text>
<text x="146.6" y="114.8" transform="rotate(-90 146.6 114.8)">IO17</text>
<text x="149.1" y="114.8" transform="rotate(-90 149.1 114.8)">IO16</text>
<text x="151.6" y="114" transform="rotate(-90 151.6 114)">IO4</text>
<text x="154.2" y="114" transform="rotate(-90 154.2 114)">IO0</text>
<text x="156.7" y="114" transform="rotate(-90 156.7 114)">IO2</text>
<text x="159.3" y="114.8" transform="rotate(-90 159.3 114.8)">IO15</text>
<text x="161.8" y="114.5" transform="rotate(-90 161.8 114.5)">SD1</text>
<text x="164.3" y="114.5" transform="rotate(-90 164.3 114.5)">SD0</text>
<text x="166.9" y="114.7" transform="rotate(-90 166.9 114.7)">CLK</text>
<text x="59.4" y="122.7">OFFSET</text>
<text x="121.2" y="140.2" transform="rotate(-90 121.2 140.2)">3V3</text>
<text x="123.7" y="140.2" transform="rotate(-90 123.7 140.2)">EN</text>
<text x="126.2" y="140.2" transform="rotate(-90 126.2 140.2)">SENSOR_VP</text>
<text x="128.8" y="140.2" transform="rotate(-90 128.8 140.2)">SENSOR_VN</text>
<text x="131.3" y="140.2" transform="rotate(-90 131.3 140.2)">IO34</text>
<text x="133.9" y="140.2" transform="rotate(-90 133.9 140.2)">IO35</text>
<text x="136.4" y="140.2" transform="rotate(-90 136.4 140.2)">IO32</text>
<text x="138.9" y="140.2" transform="rotate(-90 138.9 140.2)">IO33</text>
<text x="141.5" y="140.2" transform="rotate(-90 141.5 140.2)">IO25</text>
<text x="144" y="140.2" transform="rotate(-90 144 140.2)">IO26</text>
<text x="146.6" y="140.2" transform="rotate(-90 146.6 140.2)">IO27</text>
<text x="149.1" y="140.2" transform="rotate(-90 149.1 140.2)">IO14</text>
<text x="151.6" y="140.2" transform="rotate(-90 151.6 140.2)">IO12</text>
<text x="154.2" y="140.2" transform="rotate(-90 154.2 140.2)">GND1</text>
<text x="156.7" y="140.2" transform="rotate(-90 156.7 140.2)">IO13</text>
<text x="159.3" y="140.2" transform="rotate(-90 159.3 140.2)">SD2</text>
<text x="161.8" y="140.2" transform="rotate(-90 161.8 140.2)">SD3</text>
<text x="164.3" y="140.2" transform="rotate(-90 164.3 140.2)">CMD</text>
<text x="166.9" y="140.2" transform="rotate(-90 166.9 140.2)">EXT_5V</text>
</g>
<g font-size="1.4" fill="#0000c2">
<text x="171.4" y="125">DATA RECEIVED FROM</text>
<text x="171.4" y="126.6">MICRO USB PORT</text>
<text x="171.4" y="128.2">OF ESP32</text>
</g>
<g font-size="1.1" fill="#840000">
<text x="41.7" y="31.2" transform="rotate(-90 41.7 31.2)">V+</text>
<text x="41.7" y="38.6" transform="rotate(-90 41.7 38.6)">V-</text>
<text x="196.6" y="52.8" transform="rotate(-90 196.6 52.8)">V+</text>
<text x="107.7" y="55.3" transform="rotate(-90 107.7 55.3)">V+</text>
<text x="251.2" y="55.3" transform="rotate(-90 251.2 55.3)">V+</text>
<text x="107.7" y="62.8" transform="rotate(-90 107.7 62.8)">V-</text>
<text x="196.6" y="60.2" transform="rotate(-90 196.6 60.2)">V-</text>
<text x="251.2" y="62.8" transform="rotate(-90 251.2 62.8)">V-</text>
<text x="41.7" y="84.5" transform="rotate(-90 41.7 84.5)">V+</text>
<text x="41.7" y="92" transform="rotate(-90 41.7 92)">V-</text>
<text x="67.1" y="129" transform="rotate(-90 67.1 129)">V+</text>
<text x="67.1" y="136.4" transform="rotate(-90 67.1 136.4)">V-</text>
</g>
</svg>
